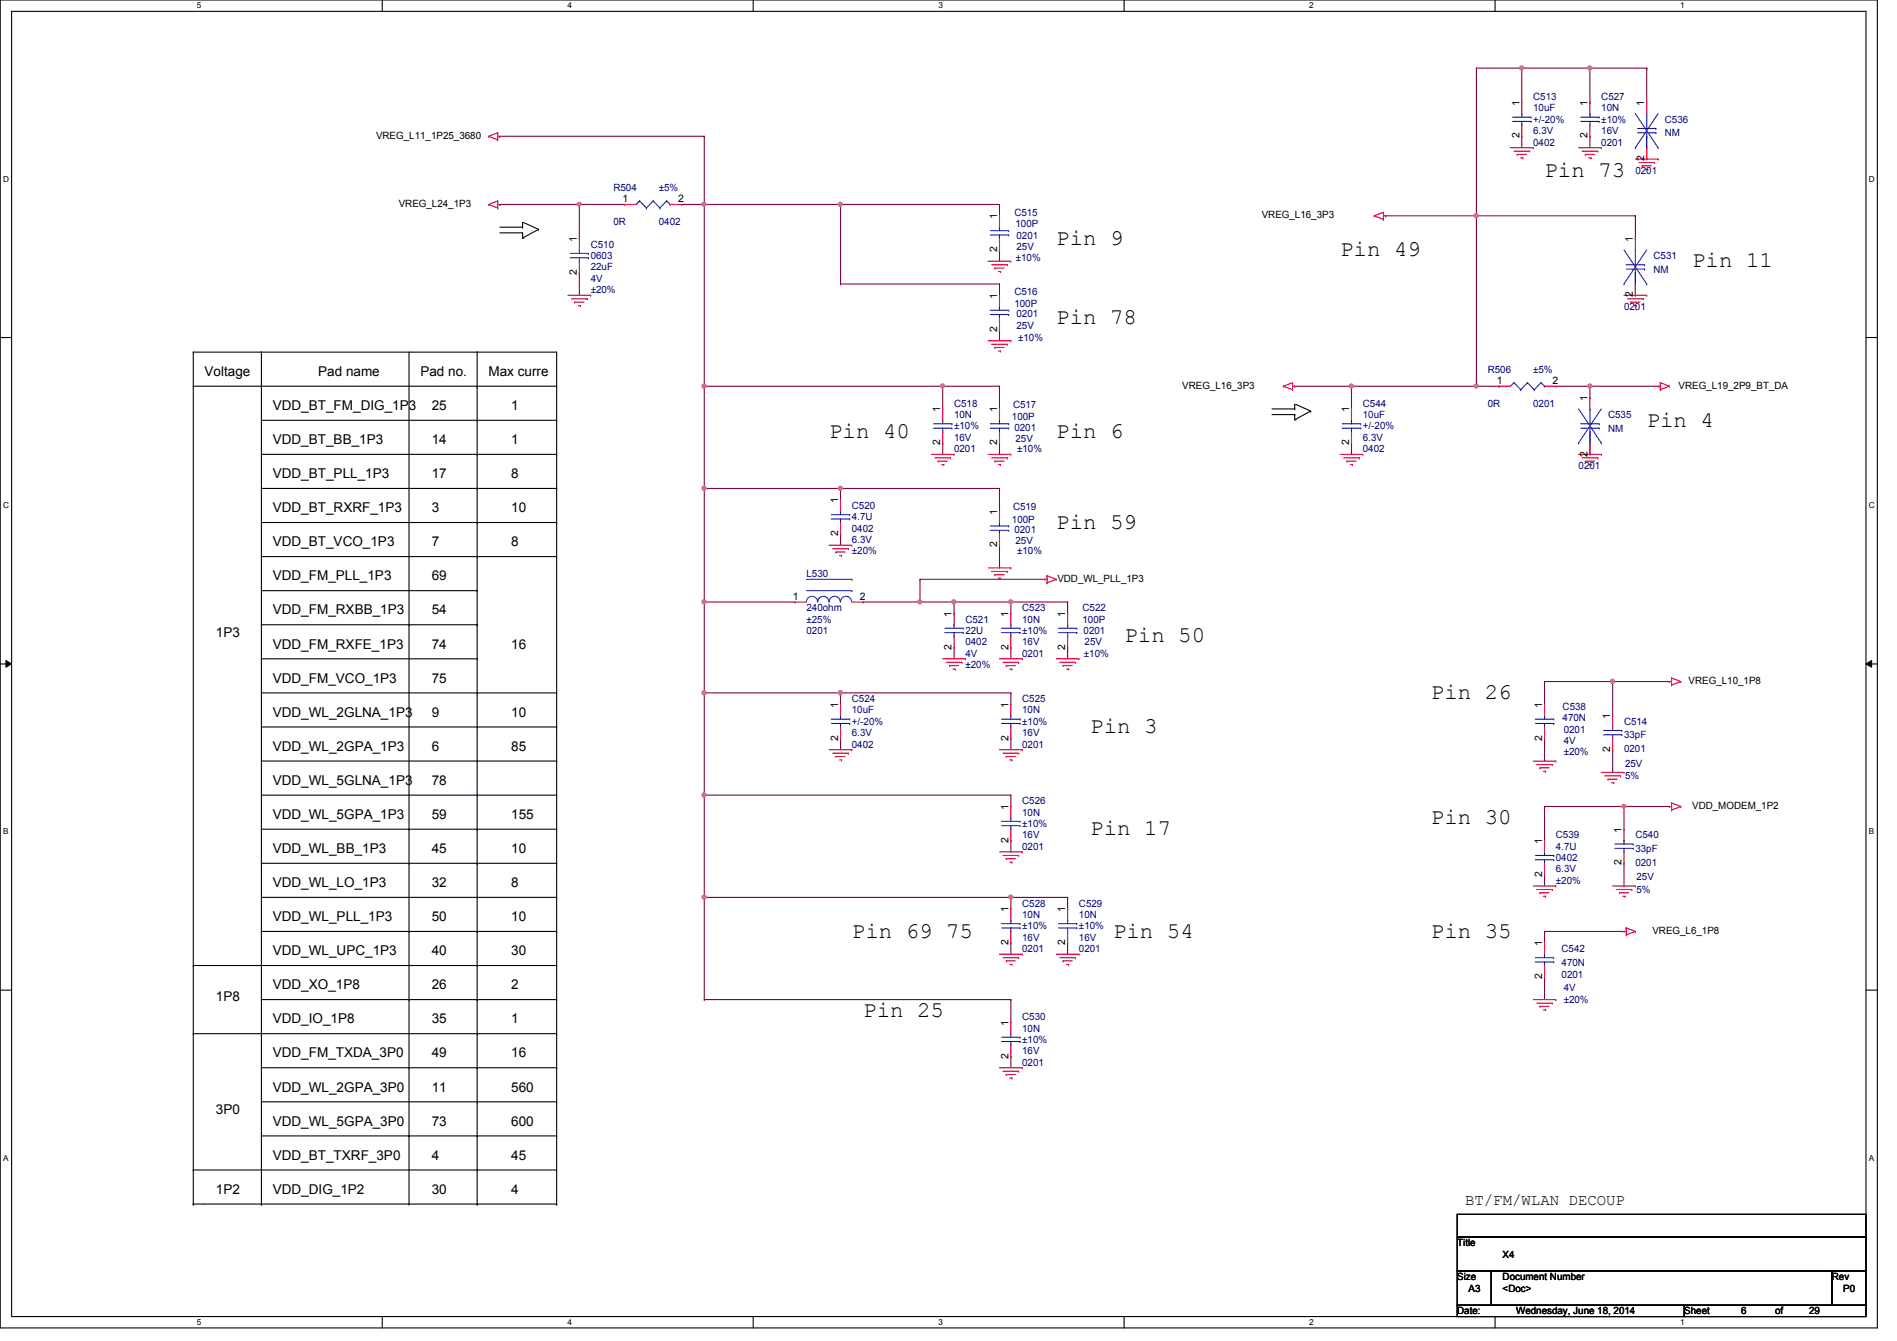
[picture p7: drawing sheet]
<svg xmlns="http://www.w3.org/2000/svg" width="297mm" height="210mm" viewBox="0 0 297 210" stroke-linecap="round" stroke-linejoin="round" font-family="sans-serif">
<path d="M0 0h294v207.9h-294zM1.8 1.8h290.4v204.3h-290.4z" fill="none" stroke="#000" stroke-width=".17"/>
<g fill="#fff">
<path d="M30.8 .2h.7v1.4h-.7z"/>
<path d="M30.8 206.2h.7v1.4h-.7z"/>
</g>
<path d="M59.9 0v1.8M59.9 206.1v1.8" fill="none" stroke="#000" stroke-width=".17"/>
<g fill="#fff">
<path d="M88.9 .2h.6v1.4h-.6z"/>
<path d="M88.9 206.2h.6v1.4h-.6z"/>
</g>
<path d="M117.9 0v1.8M117.9 206.1v1.8" fill="none" stroke="#000" stroke-width=".17"/>
<g fill="#fff">
<path d="M146.9 .2h.7v1.4h-.7z"/>
<path d="M146.9 206.2h.7v1.4h-.7z"/>
</g>
<path d="M176 0v1.8M176 206.1v1.8" fill="none" stroke="#000" stroke-width=".17"/>
<g fill="#fff">
<path d="M205 .2h.7v1.4h-.7z"/>
<path d="M205 206.2h.7v1.4h-.7z"/>
</g>
<path d="M234.1 0v1.8M234.1 206.1v1.8" fill="none" stroke="#000" stroke-width=".17"/>
<g fill="#fff">
<path d="M263.1 .2h.7v1.4h-.7z"/>
<path d="M263.1 206.2h.7v1.4h-.7z"/>
<path d="M.5 27.3h.9v1.4h-.9z"/>
<path d="M292.6 27.3h.9v1.4h-.9z"/>
<path d="M.5 78.4h.9v1.4h-.9z"/>
<path d="M292.6 78.4h.9v1.4h-.9z"/>
</g>
<path d="M0 52.8h1.8M292.2 52.8h1.8" fill="none" stroke="#000" stroke-width=".17"/>
<g fill="#fff">
<path d="M.5 129.5h.8v1.4h-.8z"/>
<path d="M292.6 129.5h.9v1.4h-.9z"/>
</g>
<path d="M0 103.9h1.8M292.2 103.9h1.8" fill="none" stroke="#000" stroke-width=".17"/>
<path d="M.9 103.4l.9 .5-.9 .5zM292.2 103.9l.9-.5v1z" fill="#000"/>
<path d="M.9 103.4l.9 .5-.9 .5zM292.2 103.9l.9-.5v1z" fill="none" stroke="#000" stroke-width=".16"/>
<g fill="#fff">
<path d="M.5 180.5h.8v1.4h-.8z"/>
<path d="M292.6 180.5h.9v1.4h-.9z"/>
</g>
<g fill="none" stroke="#000" stroke-width=".17">
<path d="M78.3 35.6h3.5M78.3 36.4h3.5M81.8 35.6h.1M81.8 37.2h.1M81.8 34.8h.1M81.8 36.4h.1M81.8 34.8v.8M81.8 36.4v.8M82 37.2h.1M82 34.8l2.3 1.1M84.3 35.9h.1M84.3 35.9l-2.3 1.3"/>
<path d="M30.3 55.1h.1M30.3 55.1h56.9M30.3 55.1v133.4M40.9 55.1v133.4M64 55.1v133.4M74.7 55.1h.1M74.7 55.1v133.4M87.2 55.1h.1M87.2 55.1v133.4M30.3 60.5h.1M30.3 60.5h56.9M40.9 65.8h46.3"/>
<path d="M40.9 71.1h46.3M40.9 76.5h46.3M74.7 60.5h.1M74.7 65.8h.1M74.7 71.1h.1M74.7 76.5h.1M87.2 60.5h.1M87.2 65.8h.1M87.2 71.1h.1M87.2 76.5h.1M199.2 64h3.5M199.2 64.9h3.5"/>
<path d="M202.7 65.6h.1M202.7 64h.1M202.7 64.9h.1M202.7 63.3h.1M202.7 63.3v.7M202.7 64.9v.7M202.9 65.6h.1M202.9 63.3l2.3 1M205.2 64.3h.1M205.2 64.3l-2.3 1.3M40.9 97.8h.1M40.9 81.8h46.3"/>
<path d="M40.9 87.1h46.3M40.9 92.5h33.8M40.9 97.8h33.8M64 97.8h.1M74.7 97.8h.1M74.7 81.8h.1M74.7 87.1h.1M74.7 92.5h.1M87.2 81.8h.1M87.2 87.1h.1M40.9 103.1h33.8M40.9 113.8h46.3"/>
<path d="M40.9 108.5h46.3M40.9 119.1h46.3M74.7 103.1h.1M74.7 113.8h.1M74.7 108.5h.1M74.7 119.1h.1M87.2 108.5h.1M87.2 113.8h.1M87.2 119.1h.1M40.9 129.8h.1M40.9 135.1h.1M40.9 124.5h46.3"/>
<path d="M40.9 129.8h46.3M40.9 135.1h46.3M64 129.8h.1M64 135.1h.1M74.7 124.5h.1M74.7 129.8h.1M74.7 135.1h.1M87.2 124.5h.1M87.2 129.8h.1M87.2 135.1h.1M0 155h1.8M30.3 151.1h.1"/>
<path d="M30.3 151.1h56.9M40.9 145.8h.1M40.9 156.5h.1M40.9 140.5h46.3M40.9 145.8h46.3M40.9 156.5h46.3M64 145.8h.1M64 156.5h.1M74.7 140.5h.1M74.7 145.8h.1M74.7 151.1h.1M74.7 156.5h.1"/>
<path d="M87.2 140.5h.1M87.2 145.8h.1M87.2 151.1h.1M87.2 156.5h.1M292.2 155h1.8M30.3 161.8h.1M30.3 161.8h56.9M40.9 167.1h.1M40.9 177.8h.1M40.9 167.1h46.3M40.9 172.5h46.3M40.9 177.8h46.3"/>
<path d="M64 167.1h.1M64 177.8h.1M74.7 161.8h.1M74.7 167.1h.1M74.7 172.5h.1M74.7 177.8h.1M87.2 161.8h.1M87.2 167.1h.1M87.2 172.5h.1M87.2 177.8h.1M30.3 188.5h.1M30.3 183.1h.1"/>
<path d="M30.3 183.1h56.9M30.3 188.5h56.9M40.9 188.5h.1M64 188.5h.1M74.7 183.1h.1M74.7 188.5h.1M87.2 188.5h.1M87.2 183.1h.1"/>
</g>
<path d="M110.3 32h.1M110.3 32h46.2M131.6 32h.1M131.6 32v12.4M156.5 39.1h.1M156.5 39.1v1.8" fill="none" stroke="#800040" stroke-width=".17"/>
<circle cx="131.6" cy="32" r=".32" fill="#f0f"/>
<circle cx="131.6" cy="32" r=".32" fill="none" stroke="#f0f" stroke-width=".17"/>
<path d="M156.5 32h.1M156.5 32v1.8M131.6 44.4h.1M131.6 44.4h24.9M211.6 60.5h19.6M231.2 60.5h.1" fill="none" stroke="#800040" stroke-width=".17"/>
<circle cx="211.6" cy="60.4" r=".32" fill="#f0f"/>
<circle cx="211.6" cy="60.4" r=".32" fill="none" stroke="#f0f" stroke-width=".17"/>
<circle cx="231.2" cy="60.4" r=".32" fill="#f0f"/>
<circle cx="231.2" cy="60.4" r=".32" fill="none" stroke="#f0f" stroke-width=".17"/>
<path d="M110.3 32h.1M110.3 32v28.5M156.5 44.4h.1M156.5 51.6h.1M156.5 44.4v1.8M156.5 51.6v1.7" fill="none" stroke="#800040" stroke-width=".17"/>
<circle cx="110.3" cy="60.4" r=".32" fill="#f0f"/>
<circle cx="110.3" cy="60.4" r=".32" fill="none" stroke="#f0f" stroke-width=".17"/>
<circle cx="110.3" cy="32" r=".32" fill="#f0f"/>
<circle cx="110.3" cy="32" r=".32" fill="none" stroke="#f0f" stroke-width=".17"/>
<g fill="none" stroke="#800040" stroke-width=".17">
<path d="M110.3 60.5h.1M110.3 76.5h.1M110.3 60.5h37.3M110.3 76.5h46.2M110.3 60.5v16M131.6 76.5h.1M147.6 69.3h.1M147.6 60.5h.1M147.6 60.5v3.5M147.6 69.3v1.8M156.5 69.3h.1M156.5 60.5h.1"/>
<path d="M156.5 60.5v3.5M156.5 69.3v1.8M241.8 115.6h.1M241.8 106.7h.1M241.8 106.7v3.5M241.8 115.6v3.5"/>
</g>
<circle cx="131.6" cy="76.4" r=".32" fill="#f0f"/>
<circle cx="131.6" cy="76.4" r=".32" fill="none" stroke="#f0f" stroke-width=".17"/>
<g fill="none" stroke="#800040" stroke-width=".17">
<path d="M131.6 76.5h.1M131.6 76.5v1.7M156.5 76.5h.1M156.5 76.5v3.5M110.3 94.2h.1M110.3 94.2h14.2M131.6 83.6h.1M131.6 83.6v1.7M135.2 94.2h8.9M144.1 94.2h.1M149.4 94.2h.1M149.4 94.2h8.9"/>
<path d="M149.4 94.2v1.8M158.3 94.2h.1M158.3 94.2v1.8M167.2 94.2h.1M167.2 94.2v1.8M110.3 108.5h.1M110.3 108.5v16M110.3 108.5h48M131.6 108.5h.1M149.4 101.3h.1M149.4 101.3v1.8M158.3 101.3h.1"/>
<path d="M158.3 101.3v1.8M167.2 101.3h.1M167.2 101.3v1.8M241.8 126.2h12.5M254.3 135.1h.1M254.3 126.2h.1M254.3 135.1v3.6M241.8 152.9h.1M241.8 145.8h.1M241.8 145.8v1.8M241.8 152.9v3.6"/>
</g>
<circle cx="131.6" cy="108.4" r=".32" fill="#f0f"/>
<circle cx="131.6" cy="108.4" r=".32" fill="none" stroke="#f0f" stroke-width=".17"/>
<path d="M158.3 115.6h.1M158.3 108.5h.1M158.3 108.5v1.7M158.3 115.6v1.7M110.3 124.5h.1M110.3 124.5h48" fill="none" stroke="#800040" stroke-width=".17"/>
<circle cx="110.3" cy="124.4" r=".32" fill="#f0f"/>
<circle cx="110.3" cy="124.4" r=".32" fill="none" stroke="#f0f" stroke-width=".17"/>
<path d="M110.3 124.5h.1M110.3 124.5v16M158.3 131.6h.1M158.3 124.5h.1M158.3 124.5v1.7M158.3 131.6v1.7M110.3 140.5h.1M110.3 140.5h48" fill="none" stroke="#800040" stroke-width=".17"/>
<circle cx="158.3" cy="140.4" r=".32" fill="#f0f"/>
<circle cx="158.3" cy="140.4" r=".32" fill="none" stroke="#f0f" stroke-width=".17"/>
<circle cx="110.3" cy="140.4" r=".32" fill="#f0f"/>
<circle cx="110.3" cy="140.4" r=".32" fill="none" stroke="#f0f" stroke-width=".17"/>
<g fill="none" stroke="#800040" stroke-width=".17">
<path d="M106.7 32h.1M106.7 32h3.6M110.3 94.2h.1M110.3 94.2v14.3M110.3 156.5h.1M110.3 140.5h.1M110.3 156.5h48M110.3 140.5v16M158.3 147.6h.1M158.3 140.5h.1M158.3 156.5h.1M158.3 140.5v1.7"/>
<path d="M158.3 147.6v1.8M158.3 156.5v3.5M158.3 140.5h8.9M167.2 147.6h.1M167.2 140.5h.1M167.2 140.5v1.7M167.2 147.6v1.8M158.3 165.4h.1M158.3 165.4v1.7"/>
</g>
<circle cx="110.3" cy="108.4" r=".32" fill="#f0f"/>
<circle cx="110.3" cy="108.4" r=".32" fill="none" stroke="#f0f" stroke-width=".17"/>
<circle cx="110.3" cy="94.2" r=".32" fill="#f0f"/>
<circle cx="110.3" cy="94.2" r=".32" fill="none" stroke="#f0f" stroke-width=".17"/>
<path d="M110.3 76.5h.1M110.3 76.5v17.7" fill="none" stroke="#800040" stroke-width=".17"/>
<circle cx="110.3" cy="76.4" r=".32" fill="#f0f"/>
<circle cx="110.3" cy="76.4" r=".32" fill="none" stroke="#f0f" stroke-width=".17"/>
<path d="M158.3 94.2h.1M158.3 94.2h8.9" fill="none" stroke="#800040" stroke-width=".17"/>
<circle cx="158.3" cy="94.2" r=".32" fill="#f0f"/>
<circle cx="158.3" cy="94.2" r=".32" fill="none" stroke="#f0f" stroke-width=".17"/>
<path d="M147.6 60.5h.1M147.6 60.5h8.9" fill="none" stroke="#800040" stroke-width=".17"/>
<circle cx="147.6" cy="60.4" r=".32" fill="#f0f"/>
<circle cx="147.6" cy="60.4" r=".32" fill="none" stroke="#f0f" stroke-width=".17"/>
<path d="M231.2 33.8h.1M231.2 33.8h24.9M231.2 33.8v26.7M256.1 33.8h.1M256.1 33.8v3.5M256.1 42.7h.1M256.1 42.7v3.5" fill="none" stroke="#800040" stroke-width=".17"/>
<circle cx="231.2" cy="33.8" r=".32" fill="#f0f"/>
<circle cx="231.2" cy="33.8" r=".32" fill="none" stroke="#f0f" stroke-width=".17"/>
<path d="M78.3 32h.1M78.3 32h19.5M90.7 32h.1M90.7 42.7h.1M90.7 42.7v3.5M231.2 60.5h3.5M234.7 60.5h.1M249 67.6h.1M249 60.5h.1M249 60.5v1.7M249 67.6v3.5" fill="none" stroke="#800040" stroke-width=".17"/>
<circle cx="90.7" cy="32" r=".32" fill="#f0f"/>
<circle cx="90.7" cy="32" r=".32" fill="none" stroke="#f0f" stroke-width=".17"/>
<g fill="none" stroke="#800040" stroke-width=".17">
<path d="M78.3 21.3h.1M78.3 21.3h32M90.7 32h.1M90.7 32v5.3M110.3 21.3h.1M110.3 21.3v10.7M217 33.8h.1M217 33.8h14.2M202.7 60.5h.1M202.7 60.5h8.9M211.6 69.3h.1M211.6 60.5h.1"/>
<path d="M211.6 60.5v3.5M211.6 69.3v1.8M144.1 90.7h.1M144.1 94.2h.1M144.1 90.7h19.5M144.1 90.7v3.5M144.1 94.2h5.3M149.4 94.2h.1M131.6 115.6h.1M131.6 108.5h.1M131.6 108.5v1.7M131.6 115.6v1.7"/>
<path d="M241.8 136.9h.1M241.8 126.2h.1M241.8 126.2v5.4M241.8 136.9v1.8"/>
</g>
<circle cx="144" cy="94.2" r=".32" fill="#f0f"/>
<circle cx="144" cy="94.2" r=".32" fill="none" stroke="#f0f" stroke-width=".17"/>
<circle cx="149.4" cy="94.2" r=".32" fill="#f0f"/>
<circle cx="149.4" cy="94.2" r=".32" fill="none" stroke="#f0f" stroke-width=".17"/>
<g fill="none" stroke="#800040" stroke-width=".17">
<path d="M231.2 10.7h.1M231.2 10.7v23.1M231.2 10.7h7.1M238.3 10.7h.1M238.3 10.7v5.3M249 10.7h.1M249 10.7v5.3M249 10.7h8.8M257.8 10.7h.1M257.8 10.7v5.3M238.3 21.3h.1M238.3 21.3v1.8"/>
<path d="M249 21.3h.1M249 21.3v1.8M257.8 21.3h.1M257.8 21.3v3.6M156.5 85.3h.1M156.5 85.3v3.6M241.8 106.7h10.7M252.5 106.7h.1M241.8 145.8h.1M241.8 145.8h12.5"/>
</g>
<circle cx="238.3" cy="10.6" r=".32" fill="#f0f"/>
<circle cx="238.3" cy="10.6" r=".32" fill="none" stroke="#f0f" stroke-width=".17"/>
<path d="M238.3 10.7h10.7M249 10.7h.1" fill="none" stroke="#800040" stroke-width=".17"/>
<circle cx="248.9" cy="10.6" r=".32" fill="#f0f"/>
<circle cx="248.9" cy="10.6" r=".32" fill="none" stroke="#f0f" stroke-width=".17"/>
<path d="M252.5 117.3h.1M252.5 106.7h.1M252.5 106.7v5.3M252.5 117.3v3.6M252.5 106.7h8.9M261.4 106.7h.1" fill="none" stroke="#800040" stroke-width=".17"/>
<circle cx="252.5" cy="106.7" r=".32" fill="#f0f"/>
<circle cx="252.5" cy="106.7" r=".32" fill="none" stroke="#f0f" stroke-width=".17"/>
<path d="M243.6 60.5h16M249 60.5h.1" fill="none" stroke="#800040" stroke-width=".17"/>
<circle cx="248.9" cy="60.4" r=".32" fill="#f0f"/>
<circle cx="248.9" cy="60.4" r=".32" fill="none" stroke="#f0f" stroke-width=".17"/>
<path d="M254.3 126.2h.1M254.3 126.2v3.6M254.3 126.2h7.1M261.4 126.2h.1" fill="none" stroke="#800040" stroke-width=".17"/>
<circle cx="254.3" cy="126.2" r=".32" fill="#f0f"/>
<circle cx="254.3" cy="126.2" r=".32" fill="none" stroke="#f0f" stroke-width=".17"/>
<g fill="none" stroke="#f00" stroke-width=".17">
<path d="M238.3 16h.1M238.3 16v1.8M238.3 19.6v1.7M249 16h.1M249 16v1.8M249 19.6v1.7M257.8 16h.1M257.8 16v1.8M76.5 32h.1M76.5 21.3h.1M76.5 32l1.4 .6M76.5 21.3l1.4 .6"/>
<path d="M77.9 32.6h.1M77.9 31.5h.1M77.9 21.9h.1M77.9 20.8h.1M77.9 20.8v1.1M77.9 31.5v1.1M77.9 32h.4M77.9 31.5l-1.4 .5M77.9 21.3h.4M77.9 20.8l-1.4 .5M78.3 32h.1M78.3 21.3h.1"/>
<path d="M90.7 37.3h.1M90.7 37.3v1.8M97.8 32h.1M97.8 32h1.8M104.9 32h1.8M106.7 32h.1M156.5 33.8h.1M156.5 39.1h.1M156.5 33.8v1.8M156.5 37.3v1.8M215.2 33.8h.1M215.2 33.8l1.4 .5"/>
<path d="M216.6 34.3h.1M216.6 33.2h.1M216.6 33.2v1.1M216.6 33.8h.4M216.6 33.2l-1.4 .6M217 33.8h.1M236.5 23.1h3.6M237.1 23.7h2.4M237.6 24.2h.1M237.6 24.2h1.4M238.1 24.7h.4M238.3 21.3h.1"/>
<path d="M238.5 24.7h.1M239.5 23.7h.1M240.1 23.1h.1M247.2 23.1h3.5M247.7 23.7h2.5M248.2 24.2h.1M248.2 24.2h1.5M248.8 24.7h.3M249 21.3h.1M249.1 24.7h.1M250.2 23.7h.1M250.7 23.1h.1"/>
<path d="M256.1 37.3h.1M256.1 24.9h3.5M256.1 37.3v1.8M256.6 25.4h2.5M257.1 26h.1M257.1 26h1.5M257.7 26.5h.3M257.8 24.9h.1M257.8 23.1v1.8M258 26.5h.1M259.1 25.4h.1M259.6 24.9h.1"/>
<path d="M88.9 46.2h3.6M89.5 46.8h2.4M90 47.3h.1M90 47.3h1.4M90.5 47.8h.4M90.7 42.7h.1M90.7 40.9v1.8M90.9 47.8h.1M91.9 46.8h.1M92.5 46.2h.1M154.7 40.9h3.6M154.7 53.3h3.6"/>
<path d="M155.3 41.4h2.4M155.3 53.9h2.4M155.8 42h.1M155.8 54.4h.1M155.8 42h1.4M155.8 54.4h1.4M156.3 42.5h.4M156.3 54.9h.4M156.5 46.2h.1M156.5 51.6h.1M156.5 46.2v1.8M156.5 49.8v1.8"/>
<path d="M156.7 42.5h.1M156.7 54.9h.1M157.7 41.4h.1M157.7 53.9h.1M158.3 40.9h.1M158.3 53.3h.1M202.4 59.9h.1M202.4 59.9v1.1M202.4 59.9l-1.4 .6M254.3 46.2h3.5M254.8 46.8h2.5M255.4 47.3h.1"/>
<path d="M255.4 47.3h1.4M255.9 47.8h.3M256.1 46.2h.1M256.1 44.4v1.8M256.2 47.8h.1M257.3 46.8h.1M257.8 46.2h.1M260 59.9h.1M260 59.9v1.1M260 59.9l1.4 .6M131.6 78.2h.1M131.6 78.2v1.8"/>
<path d="M145.8 71.1h3.6M146.4 71.7h2.4M146.9 72.2h.1M146.9 72.2h1.4M147.4 72.7h.4M147.6 64h.1M147.6 69.3h.1M147.6 64v1.8M147.6 67.6v1.7M147.8 72.7h.1M148.8 71.7h.1M149.4 71.1h.1"/>
<path d="M154.7 71.1h3.6M155.3 71.7h2.4M155.8 72.2h.1M155.8 72.2h1.4M156.3 72.7h.4M156.5 64h.1M156.5 69.3h.1M156.5 64v1.8M156.5 67.6v1.7M156.7 72.7h.1M157.7 71.7h.1M158.3 71.1h.1"/>
<path d="M201 60.5h.1M201 60.5l1.4 .5M202.4 61h.1M202.4 60.5h.3M202.7 60.5h.1M209.8 71.1h3.6M210.4 71.7h2.4M210.9 72.2h.1M210.9 72.2h1.4M211.5 72.7h.3M211.6 64h.1M211.6 69.3h.1"/>
<path d="M211.6 64v1.8M211.6 67.6v1.7M211.8 72.7h.1M212.8 71.7h.1M213.4 71.1h.1M234.7 60.5h.1M234.7 60.5h1.8M241.8 60.5h1.8M243.6 60.5h.1M247.2 71.1h3.5M247.7 71.7h2.5M248.2 72.2h.1"/>
<path d="M248.2 72.2h1.5M248.8 72.7h.3M249 62.2h.1M249 71.1h.1M249 62.2v1.8M249 69.3v1.8M249.1 72.7h.1M250.2 71.7h.1M250.7 71.1h.1M259.6 60.5h.1M259.6 60.5h.4M260 61h.1"/>
<path d="M261.4 60.5h.1M261.4 60.5l-1.4 .5M124.5 94.2h.1M124.5 94.2h1.8M129.8 85.3h3.6M130.4 85.9h2.4M130.9 86.4h.1M130.9 86.4h1.4M131.4 87h.4M131.6 83.6h.1M131.6 81.8v1.8M131.8 87h.1"/>
<path d="M132.8 85.9h.1M133.4 85.3h.1M133.4 94.2h1.8M135.2 94.2h.1M149.4 96h.1M149.4 96v1.8M149.4 99.6v1.7M154.7 88.9h3.6M155.3 89.5h2.4M155.8 90h.1M155.8 90h1.4M156.3 90.5h.4"/>
<path d="M156.5 80h.1M156.5 85.3h.1M156.5 80v1.8M156.5 83.6v1.7M156.7 90.5h.1M157.7 89.5h.1M158.3 88.9h.1M158.3 96h.1M158.3 96v1.8M158.3 99.6v1.7M163.6 90.7h.1M163.6 90.7h.4"/>
<path d="M164 91.2h.1M164 90.1h.1M164 90.1v1.1M164 90.1l1.4 .6M165.4 90.7h.1M165.4 90.7l-1.4 .5M167.2 96h.1M167.2 96v1.8M167.2 99.6v1.7M129.8 117.3h3.6M130.4 117.9h2.4M130.9 118.4h.1"/>
<path d="M130.9 118.4h1.4M131.4 119h.4M131.6 110.2h.1M131.6 115.6h.1M131.6 110.2v1.8M131.6 113.8v1.8M131.8 119h.1M132.8 117.9h.1M133.4 117.3h.1M147.6 103.1h3.6M148.2 103.7h2.4M148.7 104.2h.1"/>
<path d="M148.7 104.2h1.4M149.2 104.7h.4M149.4 101.3h.1M149.6 104.7h.1M150.6 103.7h.1M151.2 103.1h.1M156.5 103.1h3.6M156.5 117.3h3.6M157.1 103.7h2.4M157.1 117.9h2.4M157.6 118.4h.1M157.6 104.2h.1"/>
<path d="M157.6 104.2h1.4M157.6 118.4h1.4M158.1 104.7h.4M158.1 119h.4M158.3 110.2h.1M158.3 115.6h.1M158.3 101.3h.1M158.3 110.2v1.8M158.3 113.8v1.8M158.5 119h.1M158.5 104.7h.1M159.5 117.9h.1"/>
<path d="M159.5 103.7h.1M160.1 117.3h.1M160.1 103.1h.1M165.4 103.1h3.5M165.9 103.7h2.5M166.5 104.2h.1M166.5 104.2h1.4M167 104.7h.3M167.2 101.3h.1M167.3 104.7h.1M168.4 103.7h.1M168.9 103.1h.1"/>
<path d="M240.1 119.1h3.5M240.6 119.7h2.5M241.8 110.2h.1M241.8 115.6h.1M241.8 110.2v1.8M241.8 113.8v1.8M243.1 119.7h.1M243.6 119.1h.1M252.5 112h.1M252.5 117.3h.1M252.5 112v1.8M252.5 115.6v1.7"/>
<path d="M261.4 106.7h.1M261.4 106.7h.3M261.7 107.2h.1M261.7 106.1h.1M261.7 106.1v1.1M261.7 106.1l1.5 .6M263.2 106.7h.1M263.2 106.7l-1.5 .5M156.5 133.3h3.6M157.1 133.9h2.4M157.6 134.4h.1M157.6 134.4h1.4"/>
<path d="M158.1 135h.4M158.3 126.2h.1M158.3 131.6h.1M158.3 126.2v1.8M158.3 129.8v1.8M158.5 135h.1M159.5 133.9h.1M160.1 133.3h.1M240.1 138.7h3.5M240.6 139.2h2.5M241.1 120.2h.1M241.1 139.7h.1"/>
<path d="M241.1 120.2h1.5M241.1 139.7h1.5M241.7 120.7h.3M241.8 131.6h.1M241.8 136.9h.1M241.8 131.6v1.7M241.8 135.1v1.8M242 120.7h.1M243.1 139.2h.1M243.6 138.7h.1M250.7 120.9h3.6M251.3 121.5h2.4"/>
<path d="M251.8 122h.1M251.8 122h1.4M252.3 122.5h.4M252.5 138.7h3.6M252.7 122.5h.1M253.1 139.2h2.4M253.6 139.7h.1M253.6 139.7h1.4M253.7 121.5h.1M254.3 120.9h.1M254.3 129.8h.1M254.3 135.1h.1"/>
<path d="M254.3 129.8v1.8M254.3 133.3v1.8M255.5 139.2h.1M256.1 138.7h.1M261.4 126.2h.1M261.4 126.2h.3M261.7 126.8h.1M261.7 125.7h.1M261.7 125.7v1.1M261.7 125.7l1.5 .5M263.2 126.2h.1M263.2 126.2l-1.5 .6"/>
<path d="M156.5 149.4h3.6M157.1 149.9h2.4M157.6 150.4h.1M157.6 150.4h1.4M158.1 151h.4M158.3 142.2h.1M158.3 147.6h.1M158.3 142.2v1.8M158.3 145.8v1.8M158.5 151h.1M159.5 149.9h.1M160.1 149.4h.1"/>
<path d="M165.4 149.4h3.5M165.9 149.9h2.5M166.5 150.4h.1M166.5 150.4h1.4M167 151h.3M167.2 142.2h.1M167.2 147.6h.1M167.2 142.2v1.8M167.2 145.8v1.8M167.3 151h.1M168.4 149.9h.1M168.9 149.4h.1"/>
<path d="M240.1 156.5h3.5M240.6 157h2.5M241.1 157.5h.1M241.1 157.5h1.5M241.7 140.3h.3M241.7 158.1h.3M241.8 147.6h.1M241.8 152.9h.1M241.8 147.6v1.8M241.8 151.1v1.8M242 158.1h.1M242 140.3h.1"/>
<path d="M243.1 157h.1M243.6 156.5h.1M254.1 140.3h.4M254.3 145.8h.1M254.3 145.8h.3M254.5 140.3h.1M254.6 146.3h.1M254.6 145.2h.1M254.6 145.2v1.1M254.6 145.2l1.5 .6M256.1 145.8h.1M256.1 145.8l-1.5 .5"/>
<path d="M156.5 167.1h3.6M157.1 167.7h2.4M157.6 168.2h.1M157.6 168.2h1.4M158.1 168.7h.4M158.3 160h.1M158.3 165.4h.1M158.3 160v1.8M158.3 163.6v1.8M158.5 168.7h.1M159.5 167.7h.1M160.1 167.1h.1"/>
</g>
<path d="M228.2 190.1h64v3.5h-64zM228.2 193.6h64v5.4h-64zM228.2 199h5.3v5.3h-5.3zM233.5 199h53.3v5.3h-53.3zM286.8 199h5.4v5.3h-5.4zM228.2 204.3h35.5v1.8h-35.5zM263.7 204.3h28.5v1.8h-28.5z" fill="none" stroke="#000" stroke-width=".17"/>
<g fill="none" stroke="#00f" stroke-width=".17">
<path d="M236.9 18.3h2.8M236.9 19h2.8M238.3 17.8h.1M238.3 19.6h.1M238.3 17.8v.5M238.3 19v.6M239.7 18.3h.1M239.7 19h.1M247.5 18.3h2.9M247.5 19h2.9M249 17.8h.1M249 19.6h.1"/>
<path d="M249 17.8v.5M249 19v.6M250.4 18.3h.1M250.4 19h.1M256.1 17.8l3.5 5.3M257.8 17.8h.1M257.8 17.8v2.3M259.6 17.8l-3.5 5.3M89.3 39.7h2.9M90.7 39.1h.1M90.7 39.1v.6M92.2 39.7h.1"/>
<path d="M100.2 31.5h.1M100.2 31.5l-.6 .5M100.2 31.5l1 1.1M101.2 32.6h.1M102.3 31.5h.1M102.3 31.5l-1.1 1.1M102.3 31.5l1 1.1M103.3 32.6h.1M104.4 31.5h.1M104.4 31.5l-1.1 1.1M104.4 31.5l.5 .5M104.9 32h.1"/>
<path d="M155.1 36.1h2.8M155.1 36.8h2.8M156.5 35.6h.1M156.5 37.3h.1M156.5 35.6v.5M156.5 36.8v.5M157.9 36.1h.1M157.9 36.8h.1M254.3 39.1l3.5 5.3M256.1 23.1h.1M256.1 39.1h.1M256.1 39.1v2.3"/>
<path d="M256.4 20.1h2.9M256.4 20.8h2.9M257.8 23.1h.1M257.8 20.8v2.3M257.8 39.1l-3.5 5.3M259.3 20.1h.1M259.3 20.8h.1M259.6 23.1h.1M89.3 40.3h2.9M90.7 40.9h.1M90.7 40.3v.6M92.2 40.3h.1"/>
<path d="M155.1 48.6h2.8M155.1 49.2h2.8M156.5 48h.1M156.5 49.8h.1M156.5 48v.6M156.5 49.2v.6M157.9 48.6h.1M157.9 49.2h.1M237.1 59.9h.1M237.1 59.9l-.6 .6M237.1 59.9l1 1.1M239.2 59.9h.1"/>
<path d="M239.2 59.9l-1.1 1.1M239.2 59.9l1 1.1M241.3 59.9h.1M241.3 59.9l-1.1 1.1M241.3 59.9l.5 .6M254.3 44.4h.1M254.6 41.4h2.9M254.6 42.1h2.9M256.1 44.4h.1M256.1 42.1v2.3M257.5 41.4h.1M257.5 42.1h.1"/>
<path d="M257.8 44.4h.1M146.2 66.3h2.9M146.2 67h2.9M147.6 65.8h.1M147.6 67.6h.1M147.6 65.8v.5M147.6 67v.6M149.1 66.3h.1M149.1 67h.1M155.1 66.3h2.8M155.1 67h2.8M156.5 65.8h.1"/>
<path d="M156.5 67.6h.1M156.5 65.8v.5M156.5 67v.6M157.9 66.3h.1M157.9 67h.1M210.2 66.3h2.9M210.2 67h2.9M211.6 65.8h.1M211.6 67.6h.1M211.6 65.8v.5M211.6 67v.6M213.1 66.3h.1"/>
<path d="M213.1 67h.1M238.1 61h.1M240.2 61h.1M241.8 60.5h.1M247.2 69.3h.1M247.2 64l3.5 5.3M247.5 66.3h2.9M247.5 67h2.9M249 64h.1M249 69.3h.1M249 64v2.3M249 67v2.3"/>
<path d="M250.4 66.3h.1M250.4 67h.1M250.7 69.3h.1M250.7 64l-3.5 5.3M126.3 94.2a.87 .87 0 0 1 .8-.9 .87 .87 0 0 1 .9 .9M126.3 92.5h7.1M126.3 90.7h7.1M128.1 94.2a.87 .87 0 0 1 .8-.9 .87 .87 0 0 1 .9 .9M129.8 94.2a.87 .87 0 0 1 .9-.9 .87 .87 0 0 1 .9 .9M130.2 80.6h2.9M130.2 81.2h2.9M131.6 94.2a.87 .87 0 0 1 .9-.9 .87 .87 0 0 1 .8 .9"/>
<path d="M131.6 80h.1M131.6 81.8h.1M131.6 80v.6M131.6 81.2v.6M133.1 80.6h.1M133.1 81.2h.1M133.4 92.5h.1M133.4 90.7h.1M148 98.3h2.8M148 99h2.8M149.4 97.8h.1M149.4 99.6h.1"/>
<path d="M149.4 97.8v.5M149.4 99v.6M150.8 98.3h.1M150.8 99h.1M155.1 82.3h2.8M155.1 83h2.8M156.5 81.8h.1M156.5 83.6h.1M156.5 81.8v.5M156.5 83v.6M156.8 98.3h2.9M156.8 99h2.9"/>
<path d="M157.9 82.3h.1M157.9 83h.1M158.3 97.8h.1M158.3 99.6h.1M158.3 97.8v.5M158.3 99v.6M159.7 98.3h.1M159.7 99h.1M165.7 98.3h2.9M165.7 99h2.9M167.2 97.8h.1M167.2 99.6h.1"/>
<path d="M167.2 97.8v.5M167.2 99v.6M168.6 98.3h.1M168.6 99h.1M130.2 112.6h2.9M130.2 113.2h2.9M131.6 112h.1M131.6 113.8h.1M131.6 112v.6M131.6 113.2v.6M133.1 112.6h.1M133.1 113.2h.1"/>
<path d="M156.8 112.6h2.9M156.8 113.2h2.9M158.3 112h.1M158.3 113.8h.1M158.3 112v.6M158.3 113.2v.6M159.7 112.6h.1M159.7 113.2h.1M240.4 112.6h2.9M240.4 113.2h2.9M241.8 112h.1M241.8 113.8h.1"/>
<path d="M241.8 112v.6M241.8 113.2v.6M243.3 112.6h.1M243.3 113.2h.1M251.1 114.3h2.9M251.1 115h2.9M252.5 113.8h.1M252.5 115.6h.1M252.5 113.8v.5M252.5 115v.6M254 114.3h.1M254 115h.1"/>
<path d="M156.8 128.6h2.9M156.8 129.2h2.9M158.3 128h.1M158.3 129.8h.1M158.3 128v.6M158.3 129.2v.6M159.7 128.6h.1M159.7 129.2h.1M240.4 133.9h2.9M240.4 134.6h2.9M241.8 133.3h.1M241.8 135.1h.1"/>
<path d="M241.8 133.3v.6M241.8 134.6v.5M243.3 133.9h.1M243.3 134.6h.1M252.9 132.1h2.8M252.9 132.8h2.8M254.3 131.6h.1M254.3 133.3h.1M254.3 131.6v.5M254.3 132.8v.5M255.7 132.1h.1M255.7 132.8h.1"/>
<path d="M156.8 144.6h2.9M156.8 145.2h2.9M158.3 144h.1M158.3 145.8h.1M158.3 144v.6M158.3 145.2v.6M159.7 144.6h.1M159.7 145.2h.1M165.7 144.6h2.9M165.7 145.2h2.9M167.2 144h.1M167.2 145.8h.1"/>
<path d="M167.2 144v.6M167.2 145.2v.6M168.6 144.6h.1M168.6 145.2h.1M240.4 149.9h2.9M240.4 150.6h2.9M241.8 149.4h.1M241.8 151.1h.1M241.8 149.4v.5M241.8 150.6v.5M243.3 149.9h.1M243.3 150.6h.1"/>
<path d="M156.8 162.3h2.9M156.8 163h2.9M158.3 161.8h.1M158.3 163.6h.1M158.3 161.8v.5M158.3 163v.6M159.7 162.3h.1M159.7 163h.1"/>
</g>
<circle cx="131.6" cy="32" r=".32" fill="#f0f"/>
<circle cx="131.6" cy="32" r=".32" fill="none" stroke="#f0f" stroke-width=".17"/>
<circle cx="211.6" cy="60.4" r=".32" fill="#f0f"/>
<circle cx="211.6" cy="60.4" r=".32" fill="none" stroke="#f0f" stroke-width=".17"/>
<circle cx="231.2" cy="60.4" r=".32" fill="#f0f"/>
<circle cx="231.2" cy="60.4" r=".32" fill="none" stroke="#f0f" stroke-width=".17"/>
<circle cx="110.3" cy="60.4" r=".32" fill="#f0f"/>
<circle cx="110.3" cy="60.4" r=".32" fill="none" stroke="#f0f" stroke-width=".17"/>
<circle cx="110.3" cy="32" r=".32" fill="#f0f"/>
<circle cx="110.3" cy="32" r=".32" fill="none" stroke="#f0f" stroke-width=".17"/>
<circle cx="131.6" cy="76.4" r=".32" fill="#f0f"/>
<circle cx="131.6" cy="76.4" r=".32" fill="none" stroke="#f0f" stroke-width=".17"/>
<circle cx="131.6" cy="108.4" r=".32" fill="#f0f"/>
<circle cx="131.6" cy="108.4" r=".32" fill="none" stroke="#f0f" stroke-width=".17"/>
<circle cx="110.3" cy="124.4" r=".32" fill="#f0f"/>
<circle cx="110.3" cy="124.4" r=".32" fill="none" stroke="#f0f" stroke-width=".17"/>
<circle cx="158.3" cy="140.4" r=".32" fill="#f0f"/>
<circle cx="158.3" cy="140.4" r=".32" fill="none" stroke="#f0f" stroke-width=".17"/>
<circle cx="110.3" cy="140.4" r=".32" fill="#f0f"/>
<circle cx="110.3" cy="140.4" r=".32" fill="none" stroke="#f0f" stroke-width=".17"/>
<circle cx="110.3" cy="108.4" r=".32" fill="#f0f"/>
<circle cx="110.3" cy="108.4" r=".32" fill="none" stroke="#f0f" stroke-width=".17"/>
<circle cx="110.3" cy="94.2" r=".32" fill="#f0f"/>
<circle cx="110.3" cy="94.2" r=".32" fill="none" stroke="#f0f" stroke-width=".17"/>
<circle cx="110.3" cy="76.4" r=".32" fill="#f0f"/>
<circle cx="110.3" cy="76.4" r=".32" fill="none" stroke="#f0f" stroke-width=".17"/>
<circle cx="158.3" cy="94.2" r=".32" fill="#f0f"/>
<circle cx="158.3" cy="94.2" r=".32" fill="none" stroke="#f0f" stroke-width=".17"/>
<circle cx="147.6" cy="60.4" r=".32" fill="#f0f"/>
<circle cx="147.6" cy="60.4" r=".32" fill="none" stroke="#f0f" stroke-width=".17"/>
<circle cx="231.2" cy="33.8" r=".32" fill="#f0f"/>
<circle cx="231.2" cy="33.8" r=".32" fill="none" stroke="#f0f" stroke-width=".17"/>
<circle cx="90.7" cy="32" r=".32" fill="#f0f"/>
<circle cx="90.7" cy="32" r=".32" fill="none" stroke="#f0f" stroke-width=".17"/>
<circle cx="144" cy="94.2" r=".32" fill="#f0f"/>
<circle cx="144" cy="94.2" r=".32" fill="none" stroke="#f0f" stroke-width=".17"/>
<circle cx="149.4" cy="94.2" r=".32" fill="#f0f"/>
<circle cx="149.4" cy="94.2" r=".32" fill="none" stroke="#f0f" stroke-width=".17"/>
<circle cx="238.3" cy="10.6" r=".32" fill="#f0f"/>
<circle cx="238.3" cy="10.6" r=".32" fill="none" stroke="#f0f" stroke-width=".17"/>
<circle cx="248.9" cy="10.6" r=".32" fill="#f0f"/>
<circle cx="248.9" cy="10.6" r=".32" fill="none" stroke="#f0f" stroke-width=".17"/>
<circle cx="252.5" cy="106.7" r=".32" fill="#f0f"/>
<circle cx="252.5" cy="106.7" r=".32" fill="none" stroke="#f0f" stroke-width=".17"/>
<circle cx="248.9" cy="60.4" r=".32" fill="#f0f"/>
<circle cx="248.9" cy="60.4" r=".32" fill="none" stroke="#f0f" stroke-width=".17"/>
<circle cx="254.3" cy="126.2" r=".32" fill="#f0f"/>
<circle cx="254.3" cy="126.2" r=".32" fill="none" stroke="#f0f" stroke-width=".17"/>
<g font-size="3.5">
<text x="241.8" y="27.6">Pin 73</text>
<text x="165.4" y="38.3">Pin 9</text>
<text x="209.8" y="40.1">Pin 49</text>
<text x="265" y="41.9">Pin 11</text>
<text x="165.4" y="50.8">Pin 78</text>
<text x="129.8" y="68.5">Pin 40</text>
<text x="165.4" y="68.5">Pin 6</text>
<text x="257.8" y="66.8">Pin 4</text>
<text x="165.4" y="82.8">Pin 59</text>
<text x="176.1" y="100.5">Pin 50</text>
<text x="224.1" y="109.4">Pin 26</text>
<text x="170.7" y="114.8">Pin 3</text>
<text x="170.7" y="130.8">Pin 17</text>
<text x="224.1" y="129">Pin 30</text>
<text x="133.4" y="146.8">Pin 69 75</text>
<text x="174.3" y="146.8">Pin 54</text>
<text x="224.1" y="146.8">Pin 35</text>
<text x="135.2" y="159.2">Pin 25</text>
</g>
<text font-size="2.5" x="229.4" y="188.6">BT/FM/WLAN DECOUP</text>
<g font-size="2.1">
<text x="32" y="58.8">Voltage</text>
<text x="49.8" y="58.8">Pad name</text>
<text x="65.8" y="58.8">Pad no.</text>
<text x="76.5" y="58.8">Max curre</text>
<text x="42.7" y="64.2">VDD_BT_FM_DIG_1P3</text>
<text x="67.6" y="64.2">25</text>
<text x="80" y="64.2">1</text>
<text x="42.7" y="69.5">VDD_BT_BB_1P3</text>
<text x="67.6" y="69.5">14</text>
<text x="80" y="69.5">1</text>
<text x="42.7" y="74.8">VDD_BT_PLL_1P3</text>
<text x="67.6" y="74.8">17</text>
<text x="80" y="74.8">8</text>
<text x="42.7" y="80.2">VDD_BT_RXRF_1P3</text>
<text x="67.6" y="80.2">3</text>
<text x="80" y="80.2">10</text>
<text x="42.7" y="85.5">VDD_BT_VCO_1P3</text>
<text x="67.6" y="85.5">7</text>
<text x="80" y="85.5">8</text>
<text x="42.7" y="90.8">VDD_FM_PLL_1P3</text>
<text x="67.6" y="90.8">69</text>
<text x="33.8" y="99.7">1P3</text>
<text x="42.7" y="96.2">VDD_FM_RXBB_1P3</text>
<text x="42.7" y="101.5">VDD_FM_RXFE_1P3</text>
<text x="67.6" y="96.2">54</text>
<text x="67.6" y="101.5">74</text>
<text x="80" y="101.5">16</text>
<text x="42.7" y="106.8">VDD_FM_VCO_1P3</text>
<text x="67.6" y="106.8">75</text>
<text x="42.7" y="112.2">VDD_WL_2GLNA_1P3</text>
<text x="67.6" y="112.2">9</text>
<text x="80" y="112.2">10</text>
<text x="42.7" y="117.5">VDD_WL_2GPA_1P3</text>
<text x="67.6" y="117.5">6</text>
<text x="80" y="117.5">85</text>
<text x="42.7" y="122.9">VDD_WL_5GLNA_1P3</text>
<text x="67.6" y="122.9">78</text>
<text x="42.7" y="128.2">VDD_WL_5GPA_1P3</text>
<text x="67.6" y="128.2">59</text>
<text x="80" y="128.2">155</text>
<text x="42.7" y="133.5">VDD_WL_BB_1P3</text>
<text x="67.6" y="133.5">45</text>
<text x="80" y="133.5">10</text>
<text x="42.7" y="138.9">VDD_WL_LO_1P3</text>
<text x="67.6" y="138.9">32</text>
<text x="80" y="138.9">8</text>
<text x="42.7" y="149.5">VDD_WL_UPC_1P3</text>
<text x="42.7" y="144.2">VDD_WL_PLL_1P3</text>
<text x="67.6" y="149.5">40</text>
<text x="67.6" y="144.2">50</text>
<text x="80" y="144.2">10</text>
<text x="80" y="149.5">30</text>
<text x="42.7" y="154.9">VDD_XO_1P8</text>
<text x="67.6" y="154.9">26</text>
<text x="80" y="154.9">2</text>
<text x="33.8" y="156.6">1P8</text>
<text x="42.7" y="160.2">VDD_IO_1P8</text>
<text x="67.6" y="160.2">35</text>
<text x="80" y="160.2">1</text>
<text x="42.7" y="165.5">VDD_FM_TXDA_3P0</text>
<text x="67.6" y="165.5">49</text>
<text x="80" y="165.5">16</text>
<text x="42.7" y="170.9">VDD_WL_2GPA_3P0</text>
<text x="67.6" y="170.9">11</text>
<text x="80" y="170.9">560</text>
<text x="33.8" y="174.4">3P0</text>
<text x="42.7" y="176.2">VDD_WL_5GPA_3P0</text>
<text x="67.6" y="176.2">73</text>
<text x="80" y="176.2">600</text>
<text x="42.7" y="181.5">VDD_BT_TXRF_3P0</text>
<text x="67.6" y="181.5">4</text>
<text x="80" y="181.5">45</text>
<text x="33.8" y="186.9">1P2</text>
<text x="42.7" y="186.9">VDD_DIG_1P2</text>
<text x="67.6" y="186.9">30</text>
<text x="80" y="186.9">4</text>
</g>
<g font-size="1.6">
<text x="237.9" y="16.6" transform="rotate(-90 237.9 16.6)">1</text>
<text x="248.6" y="16.6" transform="rotate(-90 248.6 16.6)">1</text>
<text x="257.5" y="16.6" transform="rotate(-90 257.5 16.6)">1</text>
<text x="58.9" y="21.7">VREG_L11_1P25_3680</text>
<text x="237.9" y="21.7" transform="rotate(-90 237.9 21.7)">2</text>
<text x="248.6" y="21.7" transform="rotate(-90 248.6 21.7)">2</text>
<text x="257.5" y="25.2" transform="rotate(-90 257.5 25.2)">2</text>
<text x="62.4" y="32.4">VREG_L24_1P3</text>
<text x="97.5" y="31.6">1</text>
<text x="106.2" y="31.6">2</text>
<text x="156.1" y="34.3" transform="rotate(-90 156.1 34.3)">1</text>
<text x="197.6" y="34.2">VREG_L16_3P3</text>
<text x="90.3" y="37.9" transform="rotate(-90 90.3 37.9)">1</text>
<text x="156.1" y="39.5" transform="rotate(-90 156.1 39.5)">2</text>
<text x="255.7" y="37.9" transform="rotate(-90 255.7 37.9)">1</text>
<text x="90.3" y="43" transform="rotate(-90 90.3 43)">2</text>
<text x="156.1" y="46.8" transform="rotate(-90 156.1 46.8)">1</text>
<text x="255.7" y="46.6" transform="rotate(-90 255.7 46.6)">2</text>
<text x="156.1" y="51.9" transform="rotate(-90 156.1 51.9)">2</text>
<text x="147.2" y="64.6" transform="rotate(-90 147.2 64.6)">1</text>
<text x="156.1" y="64.6" transform="rotate(-90 156.1 64.6)">1</text>
<text x="185.1" y="60.8">VREG_L16_3P3</text>
<text x="211.2" y="64.6" transform="rotate(-90 211.2 64.6)">1</text>
<text x="234.4" y="60.1">1</text>
<text x="243.1" y="60.1">2</text>
<text x="248.6" y="62.8" transform="rotate(-90 248.6 62.8)">1</text>
<text x="262.8" y="60.8">VREG_L19_2P9_BT_DA</text>
<text x="147.2" y="69.7" transform="rotate(-90 147.2 69.7)">2</text>
<text x="156.1" y="69.7" transform="rotate(-90 156.1 69.7)">2</text>
<text x="211.2" y="69.7" transform="rotate(-90 211.2 69.7)">2</text>
<text x="248.6" y="71.5" transform="rotate(-90 248.6 71.5)">2</text>
<text x="131.2" y="83.9" transform="rotate(-90 131.2 83.9)">2</text>
<text x="131.2" y="78.8" transform="rotate(-90 131.2 78.8)">1</text>
<text x="156.1" y="80.6" transform="rotate(-90 156.1 80.6)">1</text>
<text x="156.1" y="85.7" transform="rotate(-90 156.1 85.7)">2</text>
<text x="124.2" y="93.9">1</text>
<text x="134.6" y="93.9">2</text>
<text x="165.6" y="91.1">VDD_WL_PLL_1P3</text>
<text x="149" y="101.7" transform="rotate(-90 149 101.7)">2</text>
<text x="149" y="96.6" transform="rotate(-90 149 96.6)">1</text>
<text x="157.9" y="101.7" transform="rotate(-90 157.9 101.7)">2</text>
<text x="157.9" y="96.6" transform="rotate(-90 157.9 96.6)">1</text>
<text x="166.8" y="101.7" transform="rotate(-90 166.8 101.7)">2</text>
<text x="166.8" y="96.6" transform="rotate(-90 166.8 96.6)">1</text>
<text x="264.4" y="107.1">VREG_L10_1P8</text>
<text x="131.2" y="110.8" transform="rotate(-90 131.2 110.8)">1</text>
<text x="157.9" y="110.8" transform="rotate(-90 157.9 110.8)">1</text>
<text x="241.5" y="110.8" transform="rotate(-90 241.5 110.8)">1</text>
<text x="252.1" y="112.6" transform="rotate(-90 252.1 112.6)">1</text>
<text x="131.2" y="115.9" transform="rotate(-90 131.2 115.9)">2</text>
<text x="157.9" y="115.9" transform="rotate(-90 157.9 115.9)">2</text>
<text x="241.5" y="115.9" transform="rotate(-90 241.5 115.9)">2</text>
<text x="252.1" y="117.7" transform="rotate(-90 252.1 117.7)">2</text>
<text x="157.9" y="131.9" transform="rotate(-90 157.9 131.9)">2</text>
<text x="157.9" y="126.8" transform="rotate(-90 157.9 126.8)">1</text>
<text x="253.9" y="130.3" transform="rotate(-90 253.9 130.3)">1</text>
<text x="265" y="126.6">VDD_MODEM_1P2</text>
<text x="241.5" y="137.2" transform="rotate(-90 241.5 137.2)">2</text>
<text x="241.5" y="132.1" transform="rotate(-90 241.5 132.1)">1</text>
<text x="253.9" y="135.5" transform="rotate(-90 253.9 135.5)">2</text>
<text x="157.9" y="142.8" transform="rotate(-90 157.9 142.8)">1</text>
<text x="166.8" y="142.8" transform="rotate(-90 166.8 142.8)">1</text>
<text x="157.9" y="147.9" transform="rotate(-90 157.9 147.9)">2</text>
<text x="166.8" y="147.9" transform="rotate(-90 166.8 147.9)">2</text>
<text x="241.5" y="148.1" transform="rotate(-90 241.5 148.1)">1</text>
<text x="258.7" y="146.2">VREG_L6_1P8</text>
<text x="241.5" y="153.2" transform="rotate(-90 241.5 153.2)">2</text>
<text x="157.9" y="160.6" transform="rotate(-90 157.9 160.6)">1</text>
<text x="157.9" y="165.7" transform="rotate(-90 157.9 165.7)">2</text>
<text x="228.2" y="195.1">Title</text>
<text x="235.3" y="196.8">X4</text>
<text x="228.2" y="200.4">Size</text>
<text x="230" y="202.2">A3</text>
<text x="235.3" y="200.4">Document Number</text>
<text x="235.3" y="202.2">&lt;Doc&gt;</text>
<text x="286.8" y="200.4">Rev</text>
<text x="288.6" y="202.2">P0</text>
<text x="228.2" y="205.7">Date:</text>
<text x="237.4" y="205.7">Wednesday, June 18, 2014</text>
<text x="263.7" y="205.7">Sheet</text>
<text x="272.6" y="205.7">6</text>
<text x="278" y="205.7">of</text>
<text x="283.3" y="205.7">29</text>
</g>
<g font-size="1.6" fill="#000080">
<text x="240.1" y="15.7">C513</text>
<text x="240.1" y="17.4">10uF</text>
<text x="250.7" y="15.7">C527</text>
<text x="250.7" y="17.4">10N</text>
<text x="240.1" y="22.8">0402</text>
<text x="240.1" y="21">6.3V</text>
<text x="240.1" y="19.2">+/-20%</text>
<text x="250.7" y="21">16V</text>
<text x="250.7" y="19.2">±10%</text>
<text x="250.7" y="22.8">0201</text>
<text x="260.7" y="19.2">C536</text>
<text x="260.7" y="21.3">NM</text>
<text x="96.1" y="29.9">R504</text>
<text x="103.2" y="29.9">±5%</text>
<text x="256.1" y="27.2">0201</text>
<text x="96.1" y="35.2">0R</text>
<text x="103.2" y="35.2">0402</text>
<text x="158.8" y="33.8">C515</text>
<text x="159" y="35.6">100P</text>
<text x="92.5" y="38.8">C510</text>
<text x="92.5" y="40.6">0603</text>
<text x="159" y="40.9">±10%</text>
<text x="159.2" y="37.3">0201</text>
<text x="159.2" y="39.1">25V</text>
<text x="258.9" y="40.6">C531</text>
<text x="92.5" y="42.3">22uF</text>
<text x="92.5" y="44.1">4V</text>
<text x="92.5" y="45.9">±20%</text>
<text x="158.8" y="46.2">C516</text>
<text x="258.9" y="42.7">NM</text>
<text x="158.8" y="48">100P</text>
<text x="159.2" y="49.6">0201</text>
<text x="159.2" y="51.6">25V</text>
<text x="159.4" y="53.3">±10%</text>
<text x="254.3" y="48.6">0201</text>
<text x="233" y="58.3">R506</text>
<text x="240.1" y="58.3">±5%</text>
<text x="149.4" y="63.7">C518</text>
<text x="149.4" y="65.4">10N</text>
<text x="158.5" y="65.8">100P</text>
<text x="158.6" y="63.8">C517</text>
<text x="213.4" y="63.7">C544</text>
<text x="213.4" y="65.4">10uF</text>
<text x="233" y="63.7">0R</text>
<text x="240.1" y="63.7">0201</text>
<text x="251.8" y="65.4">C535</text>
<text x="149.4" y="69">16V</text>
<text x="149.4" y="67.2">±10%</text>
<text x="149.4" y="70.8">0201</text>
<text x="158.8" y="67.4">0201</text>
<text x="159" y="69.2">25V</text>
<text x="159.3" y="70.8">±10%</text>
<text x="213.4" y="70.8">0402</text>
<text x="213.4" y="69">6.3V</text>
<text x="213.4" y="67.2">+/-20%</text>
<text x="251.8" y="67.6">NM</text>
<text x="247.2" y="73.4">0201</text>
<text x="133.4" y="79.7">C520</text>
<text x="133.4" y="81.4">4.7U</text>
<text x="133.4" y="83.2">0402</text>
<text x="158.5" y="81.8">100P</text>
<text x="158.6" y="79.8">C519</text>
<text x="158.8" y="83.4">0201</text>
<text x="133.4" y="85">6.3V</text>
<text x="133.4" y="86.8">±20%</text>
<text x="159" y="85.2">25V</text>
<text x="159.3" y="86.8">±10%</text>
<text x="126.3" y="90.3">L530</text>
<text x="126.3" y="95.7">240ohm</text>
<text x="160.1" y="95.7">C523</text>
<text x="169.5" y="95.7">C522</text>
<text x="126.3" y="97.5">±25%</text>
<text x="126.3" y="99.2">0201</text>
<text x="151.2" y="97.5">C521</text>
<text x="151.2" y="99.2">22U</text>
<text x="151.2" y="101">0402</text>
<text x="160.1" y="97.5">10N</text>
<text x="160.1" y="101">16V</text>
<text x="160.1" y="99.2">±10%</text>
<text x="169.5" y="97.5">100P</text>
<text x="169.7" y="99.2">0201</text>
<text x="169.8" y="101">25V</text>
<text x="151.2" y="102.8">4V</text>
<text x="151.2" y="104.6">±20%</text>
<text x="160.1" y="102.8">0201</text>
<text x="169.7" y="102.8">±10%</text>
<text x="133.4" y="109.9">C524</text>
<text x="133.4" y="111.7">10uF</text>
<text x="133.4" y="113.5">+/-20%</text>
<text x="160.1" y="109.9">C525</text>
<text x="160.1" y="111.7">10N</text>
<text x="160.1" y="113.5">±10%</text>
<text x="244.7" y="111.1">C538</text>
<text x="244.7" y="112.9">470N</text>
<text x="254.3" y="113.5">C514</text>
<text x="133.4" y="117">0402</text>
<text x="133.4" y="115.2">6.3V</text>
<text x="160.1" y="115.2">16V</text>
<text x="160.1" y="117">0201</text>
<text x="244.9" y="114.7">0201</text>
<text x="244.9" y="116.5">4V</text>
<text x="244.9" y="118.2">±20%</text>
<text x="254.3" y="115.6">33pF</text>
<text x="254.3" y="117.7">0201</text>
<text x="160.1" y="125.9">C526</text>
<text x="254.5" y="120">25V</text>
<text x="254.5" y="122">5%</text>
<text x="160.1" y="127.7">10N</text>
<text x="160.1" y="131.2">16V</text>
<text x="160.1" y="129.5">±10%</text>
<text x="243.6" y="131.2">C539</text>
<text x="256.1" y="131.2">C540</text>
<text x="160.1" y="133">0201</text>
<text x="243.6" y="133">4.7U</text>
<text x="243.6" y="134.8">0402</text>
<text x="243.6" y="136.6">6.3V</text>
<text x="256.1" y="133.3">33pF</text>
<text x="256.1" y="135.5">0201</text>
<text x="256.2" y="137.8">25V</text>
<text x="160.1" y="141.9">C528</text>
<text x="160.1" y="143.7">10N</text>
<text x="168.9" y="141.9">C529</text>
<text x="168.9" y="143.7">10N</text>
<text x="243.6" y="138.3">±20%</text>
<text x="256.2" y="139.8">5%</text>
<text x="160.1" y="147.2">16V</text>
<text x="160.1" y="145.5">±10%</text>
<text x="160.1" y="149">0201</text>
<text x="168.9" y="147.2">16V</text>
<text x="168.9" y="145.5">±10%</text>
<text x="168.9" y="149">0201</text>
<text x="244.5" y="149">C542</text>
<text x="244.5" y="151.1">470N</text>
<text x="244.5" y="153.1">0201</text>
<text x="244.9" y="155.1">4V</text>
<text x="160.1" y="159.7">C530</text>
<text x="160.1" y="161.5">10N</text>
<text x="244.9" y="157">±20%</text>
<text x="160.1" y="165">16V</text>
<text x="160.1" y="163.2">±10%</text>
<text x="160.1" y="166.8">0201</text>
</g>
<g font-size="1.3">
<text x="30.8" y="1.3">5</text>
<text x="88.9" y="1.3">4</text>
<text x="146.9" y="1.3">3</text>
<text x="205" y="1.3">2</text>
<text x="263.1" y="1.3">1</text>
<text x=".5" y="28.4">D</text>
<text x="292.6" y="28.4">D</text>
<text x=".5" y="79.5">C</text>
<text x="292.6" y="79.5">C</text>
<text x=".5" y="130.6">B</text>
<text x="292.6" y="130.6">B</text>
<text x=".5" y="181.7">A</text>
<text x="292.6" y="181.7">A</text>
<text x="30.8" y="207.4">5</text>
<text x="88.9" y="207.4">4</text>
<text x="146.9" y="207.4">3</text>
<text x="205" y="207.4">2</text>
<text x="263.1" y="207.4">1</text>
</g>
</svg>
